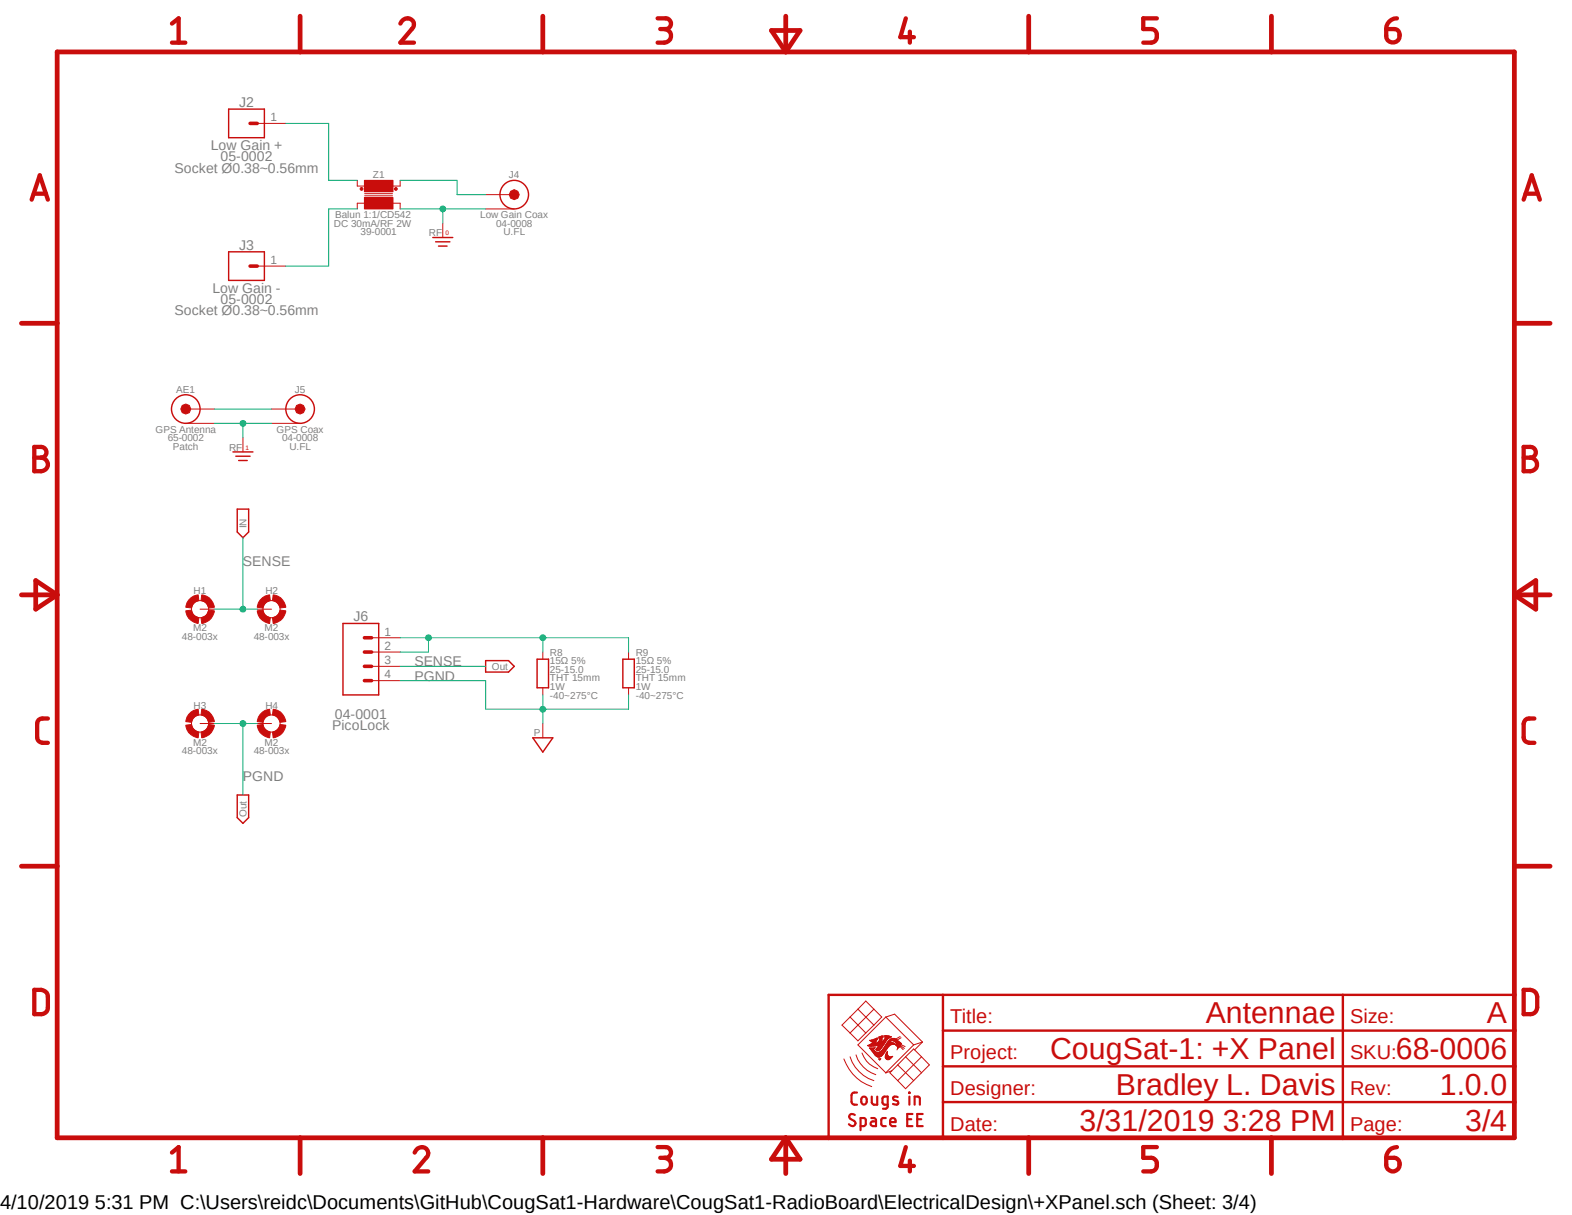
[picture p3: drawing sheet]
<svg xmlns="http://www.w3.org/2000/svg" width="279mm" height="216mm" viewBox="0 0 279 216" stroke-linecap="round" stroke-linejoin="round" font-family="sans-serif">
<path d="M3.4 .6l272.6 209.7M276 .6l-272.6 209.7" fill="none" stroke="#fff" stroke-width=".18"/>
<g fill="none" stroke="#c90d0c" stroke-width=".85">
<path d="M10.2 9.2h259v193h-259zM53.3 2.9v6.3M96.5 2.9v6.3M137.1 5.4h5.1l-2.5 3.8zM139.7 2.9v6.3M182.8 2.9v6.3M226 2.9v6.3M3.8 57.4h6.4M269.2 57.4h6.3M3.8 105.7h6.4M6.3 103.2l3.9 2.5-3.9 2.5zM269.2 105.7h6.3"/>
<path d="M269.2 105.7l3.8-2.5v5zM3.8 153.9h6.4M269.2 153.9h6.3M53.3 202.2v6.3M96.5 202.2v6.3M139.7 202.2v6.3M139.7 202.2l2.5 3.8h-5.1zM182.8 202.2v6.3M226 202.2v6.3"/>
</g>
<g fill="none" stroke="#c90d0c" stroke-width=".76">
<path d="M30.6 4.2l1.1-.9v4.3M30.6 7.6h2.3M71.2 4.2a1.19 1.19 0 0 1 1.5-.9 1.19 1.19 0 0 1 .7 1.6l-2.2 2.7h2.4M116.9 3.3h1.4a.95 .95 0 0 1 1 .9 .95 .95 0 0 1-1 1h-1M118.1 5.2a1.21 1.21 0 0 1 1.2 1.2 1.21 1.21 0 0 1-1.2 1.2h-1.2M161 3.3l-1 3.3h2.4M161.7 5.6v2M205.6 3.3h-2.4v1.9h1.4a1.23 1.23 0 0 1 1 1.2 1.23 1.23 0 0 1-1 1.2h-1.4M246.4 5.2h1.4a1.21 1.21 0 0 1 .9 1.4 1.21 1.21 0 0 1-1.3 .9 1.09 1.09 0 0 1-1-1.2zM248.3 3.3a1.88 1.88 0 0 0-1.9 1.9M5.6 35.5l1.5-4.3 1.4 4.3M6 34.4h2.2"/>
<path d="M270.8 35.5l1.4-4.3 1.5 4.3M271.1 34.4h2.2M6.1 79.4h1.2a.95 .95 0 0 1 1 1 .95 .95 0 0 1-1 .9 1.21 1.21 0 0 1 1.2 1.2 1.21 1.21 0 0 1-1.2 1.2h-1.2zM270.8 79.4h1.2a.95 .95 0 0 1 1 1 .95 .95 0 0 1-1 .9 1.21 1.21 0 0 1 1.2 1.2 1.21 1.21 0 0 1-1.2 1.2h-1.2zM6.1 81.3h1.2M270.8 81.3h1.2M8.5 127.7h-1a.87 .87 0 0 0-.9 .9v2.4a.97 .97 0 0 0 .9 1h1M272.7 127.7h-.9a.94 .94 0 0 0-1 .9v2.4a.97 .97 0 0 0 1 1h.9M6.1 175.9a2.22 2.22 0 0 1 2.2 .5l.2 .7v1.9a1.13 1.13 0 0 1-1.2 1.2h-1.2zM270.8 175.9a2.07 2.07 0 0 1 2.2 .5l.2 .7v1.9a1.21 1.21 0 0 1-1.2 1.2h-1.2zM30.6 204.8l1.1-1v4.4M30.6 208.2h2.3"/>
<path d="M73.7 204.8a1.2 1.2 0 0 1 1.4-1 1.2 1.2 0 0 1 1 1.4l-2.4 3h2.4M116.9 203.8h1.4a.95 .95 0 0 1 1 1 .95 .95 0 0 1-1 .9h-1M118.1 205.7a1.21 1.21 0 0 1 1.2 1.2 1.21 1.21 0 0 1-1.2 1.3h-1.2M161 203.8l-1 3.4h2.4M161.7 206.2v2M205.6 203.8h-2.4v1.9h1.4a1.23 1.23 0 0 1 1 1.2 1.23 1.23 0 0 1-1 1.3h-1.4M246.4 205.7h1.4a1.2 1.2 0 0 1 1 1.4 1.2 1.2 0 0 1-1.3 1 1.2 1.2 0 0 1-1.1-1.1zM248.3 203.8a1.88 1.88 0 0 0-1.9 1.9"/>
</g>
<path d="M167.6 176.8v25.4M238.7 176.8v25.4M269.2 176.8h-121.9v25.4M167.6 195.8h101.6M167.6 189.5h101.6M167.6 183.1h101.6" fill="none" stroke="#c90d0c" stroke-width=".42"/>
<g fill="none" stroke="#c90d0c" stroke-width=".18">
<path d="M45.7 21.9h5.1M86.3 34.6h5.1M86.3 37.1h5.1M45.7 47.3h5.1M152.5 179.3l1.4-1.4 2.8 2.8-1.4 1.5M152.5 179.3l-2.9 2.9 1.5 1.4M152.5 179.3l2.8 2.9M155.3 179.3l-4.2 4.3M150 188.2a7.9 7.9 0 0 0 4.9 4.9M151.1 187.8a6.6 6.6 0 0 0 4.2 4.2M151.1 183.6l1.4 1.4 1.4-1.4M151.1 180.7l2.8 2.9"/>
<path d="M152.1 187.5a5.5 5.5 0 0 0 3.6 3.5M153.2 187.1a4.4 4.4 0 0 0 2.8 2.8M154.3 185.8h1.6M154.3 185.8h1.3M154.5 185.7l-.3 .1 .7 .1 1.3-.3-.3 .6M154.5 185.7h2.6M154.6 186.3h.8M154.6 184.9h1.1M154.6 186.4h.7M154.7 185.6h2.4M154.7 186.4h.5M154.7 185h1"/>
<path d="M154.7 186.4l.2 .3M154.8 186.5h.5M154.8 185.5h2.4M154.9 186.6h.4M154.9 185.1h.8M154.9 184.8h.9M154.9 186.7h.5M154.9 185.4l-.4 .3M154.9 185.4h2.3M154.9 186.7l.5 .7M155 185.3h.6M155 186.8h.5"/>
<path d="M155.1 186.9h.5M155.1 185.2h.6M155.1 185.3h.6M155.2 187.1h2M155.2 184.7h.7M155.2 186.4l.1 .2M155.3 187.2h1.8M155.3 182.2l-1.4 1.4M155.3 186.6l.5 .4M155.4 187.3h1.6M155.4 187.4h1.5M155.4 187.4l.2 .2"/>
<path d="M155.5 186.2h.1M155.5 184.6h.4M155.5 187.5h1.3M155.5 186.2h-1l.2 .2M155.5 186.2l-.3 .2M155.6 187.6a.7 .7 0 0 0 .9 .1M155.6 187.6h1.2M155.7 187.7h1M155.7 186.5h.7M155.7 186.4h.8M155.7 184.5h.2M155.8 186.4h.7"/>
<path d="M155.8 187.7h.7M155.8 186.6h.5M155.8 185.3h1.5M155.9 186.3h.7M155.9 184.4h.1M155.9 184.4l-.3 1 .6-.3M155.9 184.4l-1.3 .5 .6 .3-.3 .2M155.9 186.2h.8M156 186.1h.8M156 185.3h1.4M156 186h.8M156.1 185.9h.8"/>
<path d="M156.1 185.2h1.3M156.1 185.8h.8M156.2 185.8h.8M156.2 185.1h1.2M156.2 184.3l.1 .3h.1l-.1 .3M156.2 185h.5M156.2 184.4h.6M156.2 184.3h.7M156.3 188.3h.1M156.3 187h.9M156.3 184.5h.5M156.3 184.9l-.1 .2"/>
<path d="M156.3 184.9h.4M156.3 184.8h.4M156.3 184.7h.5M156.4 188.2l.1-.1-.2 .2M156.4 184.6h.4M156.4 186.9l-1.2 .1M156.4 186.9h.9M156.4 184.2l-.2 .1M156.4 184.2h.5M156.5 188.2h-.3l.2 .2M156.5 186.8h.9M156.7 186.7h.7"/>
<path d="M156.7 184.1h.3l-.1 .3h-.7M156.7 184.1l-.3 .1M156.7 184.1h.2M156.7 187.7h-.2M156.7 184.9l.1 .2 .1-.1M156.8 184.4l-.1 .5M156.8 186.6h.7M156.8 186.5h.7M156.8 187.5l-.1 .2M156.9 186.4h.7M156.9 185h.6M157 186.4h.6"/>
<path d="M157 184.9h.6M157.1 185.7l-.5 .6a.57 .57 0 0 1-.9 .2l.2-.3M157.1 186.3h.6M157.1 186.3l-.7 .6M157.1 186.2h.7M157.1 184.8h.5M157.1 187.2l-.3 .3M157.2 184.7l-.3 .3M157.2 186.1h.6M157.2 184.7h.5M157.2 186h.7M157.3 185.9h.7"/>
<path d="M157.3 185.3l-.2 .4M157.3 184.6h.5M157.3 184.3h1M157.3 184.2h1M157.3 184.1h.8M157.3 184.5h.6M157.4 187.9h1.1M157.4 187.8h1.1M157.4 187.7h.6M157.4 187.7h.5M157.4 185.8h.7M157.4 188h1"/>
<path d="M157.4 187.6h.4M157.4 187.5h.4M157.4 184.4h.8M157.4 185.8h.8M157.4 184.4h.6M157.4 180.7l5 5M157.4 180.7l-4.9 5 5 5M157.4 180.7l1.6-.5 5 5M157.4 188.1h.9M157.4 187.4h.3M157.4 185.7h.9M157.5 187.3h.2"/>
<path d="M157.5 185.6h1.1M157.5 188.2h.7M157.5 187.2h.2M157.6 187.2h.1M157.6 185.5h1.4M157.6 187.1h.1M157.6 185.4h1.4M157.6 187h.1M157.6 185.3h1.2M157.7 188.3h.3M157.7 187.2v-.4l-.3 .8v.5M157.7 187.2l.1 .3"/>
<path d="M157.7 186.9h.1M157.7 185.3h.4M157.8 187.5l.3 .3 .6-.1-.7 .6h-.3l-.3-.2M157.8 185.2h.3M157.9 185.1h.3M157.9 185h.4M158 184.9h1.6M158.2 184.4l-.5 .3-.4 .6M158.2 184.4l.3-.2-1.2-.2v.3h.1l-.2 .4M158.2 184.7h1.1M158.3 185l-.3 .2 .7 .1 .5 .4M158.3 184.6h.9"/>
<path d="M158.3 184.6a1.08 1.08 0 0 1 1.4 .4l.5 .4M158.3 184.6a4.1 4.1 0 0 0-1.2 1.7M158.3 185a.79 .79 0 0 1 1.1 .7h-.1l.2 .3M158.5 187.7h.1M158.8 185h.8M159 185.1h.8M159 185.6l.2 .1M159.1 185.2h.8M159.2 185.7h.1M159.2 185.6a1.53 1.53 0 0 0-1.8 1l-.3 .6M159.2 185.3h.8M159.3 185.3h.8"/>
<path d="M159.3 185.8h.8M159.3 185.4h.9M159.3 185.5h.8M159.4 185.8h.6M159.4 185.7h.7M159.4 185.6h.7M159.5 185.9h.5M159.5 186.4l-.1 .2M159.5 186.1h.3M159.5 186h.4M159.5 186l.1 .2M159.6 189.2l-1.4 1.4 1.4 1.4"/>
<path d="M159.6 189.2l2.8 2.8M159.6 186.3h.1M159.6 186.2h.1M159.6 186.2l-.1 .2M159.9 185.9l.6 .6M160 184.2l-.8 .5M160 185.9l-.4 .3M160.1 185.8l.6 .5M160.1 185.8l-.1 .1M160.1 185.6l.8 .4M160.1 184.4l-.7 .4h-1.3M160.2 185.4l-.1 .4"/>
<path d="M161 187.8l2.8 2.8M161 187.8l1.4-1.4 1.4 1.4M161 187.8l-1.4 1.4M162.4 185.7l-5 4.9 1.1-.3M163.8 187.8l1.4 1.4-4.2 4.3-1.4-1.5M163.8 187.8l-4.2 4.2M164 185.2l-1.6 .5M164 185.2l-1.4 1.4"/>
</g>
<g fill="none" stroke="#c90d0c" stroke-width=".38">
<path d="M151.9 198.1a.6 .6 0 0 0-1 .3l.3 .4 .6 .4a.51 .51 0 0 1 .2 .7 .51 .51 0 0 1-.7 .2l-.4-.3M152.3 194.1l-.7 .1-.3 .4 .1 1.4 .4 .3h.5M153.2 195.1a.49 .49 0 0 1 .5-.2 .49 .49 0 0 1 .4 .4v.5a.49 .49 0 0 1-.5 .5 .49 .49 0 0 1-.5-.5zM154.9 198.7h.6l.2 .3v1.1h-.5a.42 .42 0 0 1-.5-.4 .42 .42 0 0 1 .5-.4h.5M154.9 194.9v1l.4 .4h.6v-1.4M157.4 198.7h-.6l-.2 .3 .1 .9 .3 .2h.4M157.8 196.3h-.6l-.3-.2-.1-.9 .2-.3h.8v1.7l-.4 .4h-.5M158.2 199.4h1a.51 .51 0 0 0-.4-.7 .51 .51 0 0 0-.6 .4l.1 .8 .3 .2h.6M159.6 194.9a.61 .61 0 0 0-.9 .2l.2 .4 .6 .2 .2 .3a.63 .63 0 0 1-1 .2M161.2 198.9h.8M161.6 194.1l.1 .1zM161.6 194.9v1.4"/>
<path d="M162.2 198h-1v2.1h1M162.6 196.3v-1.4h.6l.2 .1 .1 1.3M163 198.9h.7M164 198h-1v2.1h1M153 200.1h.5l.3-.2 .1-.9-.2-.3h-.7v2.1"/>
</g>
<g fill="none" stroke="#c90d0c" stroke-width=".25">
<path d="M40.6 19.4h6.4v5.1h-6.4zM40.6 44.7h6.4v5.1h-6.4z"/>
<circle cx="91.4" cy="34.6" r="2.54"/>
</g>
<path d="M44.4 21.9h1.3M44.4 47.3h1.3" fill="none" stroke="#c90d0c" stroke-width=".64"/>
<circle cx="91.4" cy="34.6" r=".89" fill="#c90d0c"/>
<circle cx="91.4" cy="34.6" r=".89" fill="none" stroke="#c90d0c" stroke-width=".18"/>
<path d="M64.8 35.1h5v2h-5z" fill-rule="evenodd" fill="#c90d0c"/>
<path d="M63.5 36.1h1.3M63.5 33.1h1.3M64.8 35.1h5v2h-5zM64.8 34.8h5M64.8 34.4h5M69.8 36.1h1.3M69.8 33.1h1.3" fill="none" stroke="#c90d0c" stroke-width=".18"/>
<path d="M64.8 32h5v2.1h-5z" fill-rule="evenodd" fill="#c90d0c"/>
<path d="M63.5 32v1.1M63.5 36.1v1M64.8 32h5v2.1h-5zM71.1 32v1.1M71.1 36.1v1" fill="none" stroke="#c90d0c" stroke-width=".18"/>
<circle cx="64.3" cy="33.6" r=".25" fill="#c90d0c"/>
<circle cx="64.3" cy="33.6" r=".25" fill="none" stroke="#c90d0c" stroke-width=".18"/>
<circle cx="70.4" cy="33.6" r=".25" fill="#c90d0c"/>
<g fill="none" stroke="#c90d0c" stroke-width=".18">
<path d="M78.7 39.7v2.5M48.3 72.7h5M48.3 75.2h5"/>
<circle cx="70.4" cy="33.6" r=".25"/>
</g>
<g fill="none" stroke="#c90d0c" stroke-width=".25">
<path d="M76.9 42.2h3.6M77.4 43h2.6M77.9 43.7h1.6"/>
<circle cx="53.3" cy="72.7" r="2.54"/>
</g>
<circle cx="53.3" cy="72.7" r=".88" fill="#c90d0c"/>
<g fill="none" stroke="#c90d0c" stroke-width=".18">
<path d="M33 72.7h5.1M33 75.2h5.1"/>
<circle cx="53.3" cy="72.7" r=".88"/>
</g>
<circle cx="33" cy="72.7" r="2.54" fill="none" stroke="#c90d0c" stroke-width=".25"/>
<circle cx="33" cy="72.7" r=".89" fill="#c90d0c"/>
<g fill="none" stroke="#c90d0c" stroke-width=".18">
<path d="M43.2 77.8v2.5"/>
<circle cx="33" cy="72.7" r=".89"/>
</g>
<path d="M41.4 80.3h3.6M41.9 81.1h2.5M42.4 81.8h1.5" fill="none" stroke="#c90d0c" stroke-width=".25"/>
<path d="M34 106.2l.4-.3 .8-.2 .1 1a1.47 1.47 0 0 0-1.3 1.3l-1-.1a2.35 2.35 0 0 1 1-1.7z" fill-rule="evenodd" fill="#c90d0c"/>
<path d="M34 106.2l.4-.3 .8-.2 .1 1a1.47 1.47 0 0 0-1.3 1.3l-1-.1a2.35 2.35 0 0 1 1-1.7z" fill="none" stroke="#c90d0c" stroke-width=".18"/>
<path d="M35.9 105.7a2.44 2.44 0 0 1 2.2 2.2l-1 .1a1.46 1.46 0 0 0-1.4-1.3z" fill-rule="evenodd" fill="#c90d0c"/>
<path d="M35.9 105.7a2.44 2.44 0 0 1 2.2 2.2l-1 .1a1.46 1.46 0 0 0-1.4-1.3z" fill="none" stroke="#c90d0c" stroke-width=".18"/>
<path d="M35.7 109.8a1.46 1.46 0 0 0 1.4-1.4l1 .1a2.55 2.55 0 0 1-2.2 2.3z" fill-rule="evenodd" fill="#c90d0c"/>
<path d="M35.7 109.8a1.46 1.46 0 0 0 1.4-1.4l1 .1a2.55 2.55 0 0 1-2.2 2.3z" fill="none" stroke="#c90d0c" stroke-width=".18"/>
<path d="M33 108.5l1-.1a1.46 1.46 0 0 0 1.3 1.4l-.1 1a2.57 2.57 0 0 1-2.2-2.3z" fill-rule="evenodd" fill="#c90d0c"/>
<g fill="none" stroke="#c90d0c" stroke-width=".18">
<path d="M33 108.5l1-.1a1.46 1.46 0 0 0 1.3 1.4l-.1 1a2.57 2.57 0 0 1-2.2-2.3zM35.6 108.2h2.5"/>
<circle cx="35.6" cy="108.2" r="1.53"/>
</g>
<path d="M48.6 105.7a2.44 2.44 0 0 1 2.2 2.2l-1 .1a1.57 1.57 0 0 0-1.4-1.3z" fill-rule="evenodd" fill="#c90d0c"/>
<path d="M48.6 105.7a2.44 2.44 0 0 1 2.2 2.2l-1 .1a1.57 1.57 0 0 0-1.4-1.3z" fill="none" stroke="#c90d0c" stroke-width=".18"/>
<path d="M46.7 106.2l.4-.3 .8-.2 .1 1a1.47 1.47 0 0 0-1.3 1.3l-1-.1a2.35 2.35 0 0 1 1-1.7z" fill-rule="evenodd" fill="#c90d0c"/>
<path d="M46.7 106.2l.4-.3 .8-.2 .1 1a1.47 1.47 0 0 0-1.3 1.3l-1-.1a2.35 2.35 0 0 1 1-1.7z" fill="none" stroke="#c90d0c" stroke-width=".18"/>
<path d="M45.7 108.5l1-.1a1.46 1.46 0 0 0 1.3 1.4l-.1 1a2.57 2.57 0 0 1-2.2-2.3z" fill-rule="evenodd" fill="#c90d0c"/>
<path d="M45.7 108.5l1-.1a1.46 1.46 0 0 0 1.3 1.4l-.1 1a2.57 2.57 0 0 1-2.2-2.3z" fill="none" stroke="#c90d0c" stroke-width=".18"/>
<path d="M48.4 109.8a1.56 1.56 0 0 0 1.4-1.4l1 .1a2.55 2.55 0 0 1-2.2 2.3z" fill-rule="evenodd" fill="#c90d0c"/>
<g fill="none" stroke="#c90d0c" stroke-width=".18">
<path d="M45.7 108.2h2.6M48.4 109.8a1.56 1.56 0 0 0 1.4-1.4l1 .1a2.55 2.55 0 0 1-2.2 2.3z"/>
<circle cx="48.3" cy="108.2" r="1.53"/>
</g>
<path d="M34 126.5l.4-.3 .8-.2 .1 1a1.47 1.47 0 0 0-1.3 1.4l-1-.2a2.35 2.35 0 0 1 1-1.7z" fill-rule="evenodd" fill="#c90d0c"/>
<path d="M34 126.5l.4-.3 .8-.2 .1 1a1.47 1.47 0 0 0-1.3 1.4l-1-.2a2.35 2.35 0 0 1 1-1.7z" fill="none" stroke="#c90d0c" stroke-width=".18"/>
<path d="M35.9 126a2.44 2.44 0 0 1 2.2 2.2l-1 .2a1.46 1.46 0 0 0-1.4-1.4z" fill-rule="evenodd" fill="#c90d0c"/>
<path d="M35.9 126a2.44 2.44 0 0 1 2.2 2.2l-1 .2a1.46 1.46 0 0 0-1.4-1.4z" fill="none" stroke="#c90d0c" stroke-width=".18"/>
<path d="M37.1 128.7l1 .2a2.55 2.55 0 0 1-2.2 2.2l-.2-1a1.56 1.56 0 0 0 1.4-1.4z" fill-rule="evenodd" fill="#c90d0c"/>
<path d="M37.1 128.7l1 .2a2.55 2.55 0 0 1-2.2 2.2l-.2-1a1.56 1.56 0 0 0 1.4-1.4z" fill="none" stroke="#c90d0c" stroke-width=".18"/>
<path d="M33 128.9l1-.2a1.57 1.57 0 0 0 1.3 1.4l-.1 1a2.57 2.57 0 0 1-2.2-2.2z" fill-rule="evenodd" fill="#c90d0c"/>
<g fill="none" stroke="#c90d0c" stroke-width=".18">
<path d="M33 128.9l1-.2a1.57 1.57 0 0 0 1.3 1.4l-.1 1a2.57 2.57 0 0 1-2.2-2.2zM35.6 128.6h2.5"/>
<circle cx="35.6" cy="128.6" r="1.53"/>
</g>
<path d="M48.6 126a2.44 2.44 0 0 1 2.2 2.2l-1 .2a1.57 1.57 0 0 0-1.4-1.4z" fill-rule="evenodd" fill="#c90d0c"/>
<path d="M48.6 126a2.44 2.44 0 0 1 2.2 2.2l-1 .2a1.57 1.57 0 0 0-1.4-1.4z" fill="none" stroke="#c90d0c" stroke-width=".18"/>
<path d="M46.7 126.5l.4-.3 .8-.2 .1 1a1.47 1.47 0 0 0-1.3 1.4l-1-.2a2.35 2.35 0 0 1 1-1.7z" fill-rule="evenodd" fill="#c90d0c"/>
<path d="M46.7 126.5l.4-.3 .8-.2 .1 1a1.47 1.47 0 0 0-1.3 1.4l-1-.2a2.35 2.35 0 0 1 1-1.7z" fill="none" stroke="#c90d0c" stroke-width=".18"/>
<path d="M45.7 128.9l1-.2a1.57 1.57 0 0 0 1.3 1.4l-.1 1a2.57 2.57 0 0 1-2.2-2.2z" fill-rule="evenodd" fill="#c90d0c"/>
<path d="M45.7 128.9l1-.2a1.57 1.57 0 0 0 1.3 1.4l-.1 1a2.57 2.57 0 0 1-2.2-2.2z" fill="none" stroke="#c90d0c" stroke-width=".18"/>
<path d="M48.4 130.1a1.68 1.68 0 0 0 1.4-1.4l1 .2a2.55 2.55 0 0 1-2.2 2.2z" fill-rule="evenodd" fill="#c90d0c"/>
<g fill="none" stroke="#c90d0c" stroke-width=".18">
<path d="M66 118.4h5.1M66 115.9h5.1M66 113.3h5.1M96.5 115.9v1.2M111.7 115.9v1.2M45.7 128.6h2.6M48.4 130.1a1.68 1.68 0 0 0 1.4-1.4l1 .2a2.55 2.55 0 0 1-2.2 2.2zM66 120.9h5.1M96.5 122.2v1.3M96.5 128.6v2.5M111.7 122.2v1.3"/>
<circle cx="48.3" cy="128.6" r="1.53"/>
</g>
<path d="M42.2 90.5h2v4l-1 1-1-1zM61 110.8h6.3v12.7h-6.3zM86.3 117.4h4.1l1 1-1 1h-4.1zM95.5 117.1h2v5.1h-2zM110.7 117.1h2v5.1h-2zM94.7 131.1h3.6l-1.8 2.5zM42.2 141.3h2v4l-1 1-1-1z" fill="none" stroke="#c90d0c" stroke-width=".25"/>
<path d="M64.8 115.9h1.2M64.8 118.4h1.2M64.8 113.3h1.2M64.8 120.9h1.2" fill="none" stroke="#c90d0c" stroke-width=".64"/>
<path d="M50.8 21.9h7.6v10.1h5.1M63.5 37.1h-5.1v10.2h-7.6M71.1 32h10.1v2.6h5.1M71.1 37.1h15.2M78.7 37.1v2.6" fill="none" stroke="#0dab76" stroke-width=".18"/>
<circle cx="78.7" cy="37.1" r=".51" fill="#0dab76"/>
<g fill="none" stroke="#0dab76" stroke-width=".18">
<path d="M38.1 75.2h10.2M43.2 75.2v2.6"/>
<circle cx="78.7" cy="37.1" r=".51"/>
</g>
<circle cx="43.2" cy="75.2" r=".51" fill="#0dab76"/>
<g fill="none" stroke="#0dab76" stroke-width=".18">
<path d="M38.1 72.7h10.2M71.1 113.3h40.6M96.5 113.3v2.6"/>
<circle cx="43.2" cy="75.2" r=".51"/>
</g>
<circle cx="96.5" cy="113.3" r=".51" fill="#0dab76"/>
<g fill="none" stroke="#0dab76" stroke-width=".18">
<path d="M76.2 113.3v2.6h-5.1M111.7 113.3v2.6"/>
<circle cx="96.5" cy="113.3" r=".51"/>
</g>
<circle cx="76.2" cy="113.3" r=".51" fill="#0dab76"/>
<g fill="none" stroke="#0dab76" stroke-width=".18">
<path d="M96.5 123.5v5.1M111.7 123.5v2.5h-15.2"/>
<circle cx="76.2" cy="113.3" r=".51"/>
</g>
<circle cx="96.5" cy="126" r=".51" fill="#0dab76"/>
<g fill="none" stroke="#0dab76" stroke-width=".18">
<path d="M38.1 128.6h7.6M43.2 128.6v12.7M71.1 120.9h15.2v5.1h10.2"/>
<circle cx="96.5" cy="126" r=".51"/>
</g>
<circle cx="43.2" cy="128.6" r=".51" fill="#0dab76"/>
<g fill="none" stroke="#0dab76" stroke-width=".18">
<path d="M43.2 95.5v12.7M38.1 108.2h7.6M71.1 118.4h15.2"/>
<circle cx="43.2" cy="128.6" r=".51"/>
</g>
<circle cx="43.2" cy="108.2" r=".51" fill="#0dab76"/>
<circle cx="43.2" cy="108.2" r=".51" fill="none" stroke="#0dab76" stroke-width=".18"/>
<g font-size="5.4" fill="#c90d0c">
<text x="214.3" y="181.9">Antennae</text>
<text x="264.3" y="181.9">A</text>
<text x="186.6" y="188.2">CougSat-1: +X Panel</text>
<text x="248.1" y="188.2">68-0006</text>
<text x="198.3" y="194.6">Bradley L. Davis</text>
<text x="255.9" y="194.6">1.0.0</text>
<text x="191.9" y="200.9">3/31/2019 3:28 PM</text>
<text x="260.4" y="200.9">3/4</text>
</g>
<g font-size="3.6" fill="#c90d0c">
<text x="168.9" y="181.9">Title:</text>
<text x="239.9" y="181.9">Size:</text>
<text x="168.9" y="188.2">Project:</text>
<text x="240" y="188.2">SKU:</text>
<text x="168.9" y="194.6">Designer:</text>
<text x="239.9" y="194.6">Rev:</text>
<text x="168.9" y="200.9">Date:</text>
<text x="239.9" y="200.9">Page:</text>
</g>
<text font-size="3.6" x="0" y="214.9">4/10/2019 5:31 PM C:\Users\reidc\Documents\GitHub\CougSat1-Hardware\CougSat1-RadioBoard\ElectricalDesign\+XPanel.sch (Sheet: 3/4)</text>
<g font-size="2.5" fill="#808080">
<text x="42.5" y="19">J2</text>
<text x="37.5" y="26.6">Low Gain +</text>
<text x="39.2" y="28.7">05-0002</text>
<text x="31" y="30.7">Socket Ø0.38~0.56mm</text>
<text x="42.5" y="44.4">J3</text>
<text x="37.8" y="52">Low Gain -</text>
<text x="31" y="56.1">Socket Ø0.38~0.56mm</text>
<text x="39.2" y="54">05-0002</text>
<text x="43.2" y="100.6">SENSE</text>
<text x="62.8" y="110.4">J6</text>
<text x="73.7" y="118.4">SENSE</text>
<text x="73.7" y="120.9">PGND</text>
<text x="59.1" y="129.7">PicoLock</text>
<text x="59.5" y="127.7">04-0001</text>
<text x="43.2" y="138.7">PGND</text>
</g>
<g font-size="2.1" fill="#808080">
<text x="48" y="21.5">1</text>
<text x="48" y="46.9">1</text>
<text x="68.4" y="112.9">1</text>
<text x="68.4" y="118">3</text>
<text x="68.4" y="115.5">2</text>
<text x="68.4" y="120.6">4</text>
</g>
<g font-size="1.8" fill="#808080">
<text x="66.3" y="31.7">Z1</text>
<text x="90.5" y="31.7">J4</text>
<text x="59.4" y="40.3">DC 30mA RF 2W</text>
<text x="59.6" y="38.8">Balun 1:1/CD542</text>
<text x="64.1" y="41.8">39-0001</text>
<text x="67.1" y="40.3">/</text>
<text x="76.2" y="42">RF</text>
<text x="85.3" y="38.8">Low Gain Coax</text>
<text x="88.2" y="40.3">04-0008</text>
<text x="89.5" y="41.8">U.FL</text>
<text x="31.3" y="69.8">AE1</text>
<text x="52.4" y="69.8">J5</text>
<text x="27.6" y="76.9">GPS Antenna</text>
<text x="49.1" y="76.9">GPS Coax</text>
<text x="29.8" y="78.4">65-0002</text>
<text x="30.7" y="79.9">Patch</text>
<text x="40.7" y="80.1">RF</text>
<text x="50.1" y="78.4">04-0008</text>
<text x="51.4" y="79.9">U.FL</text>
<text x="43.8" y="93.9" transform="rotate(-90 43.8 93.9)">IN</text>
<text x="34.4" y="105.6">H1</text>
<text x="47.2" y="105.6">H2</text>
<text x="32.3" y="113.7">48-003x</text>
<text x="34.3" y="112.2">M2</text>
<text x="45.1" y="113.7">48-003x</text>
<text x="47" y="112.2">M2</text>
<text x="87.4" y="119">Out</text>
<text x="97.7" y="119.6">25-15.0</text>
<text x="97.7" y="118">15Ω 5%</text>
<text x="97.7" y="116.5">R8</text>
<text x="113" y="118">15Ω 5%</text>
<text x="113" y="116.5">R9</text>
<text x="113" y="119.6">25-15.0</text>
<text x="34.4" y="125.9">H3</text>
<text x="47.2" y="125.9">H4</text>
<text x="97.7" y="121.1">THT 15mm</text>
<text x="97.7" y="122.6">1W</text>
<text x="97.7" y="124.1">-40~275°C</text>
<text x="113" y="121.1">THT 15mm</text>
<text x="113" y="122.6">1W</text>
<text x="113" y="124.1">-40~275°C</text>
<text x="94.9" y="130.9">P</text>
<text x="32.3" y="134">48-003x</text>
<text x="34.3" y="132.5">M2</text>
<text x="45.1" y="134">48-003x</text>
<text x="47" y="132.5">M2</text>
<text x="43.8" y="145.2" transform="rotate(-90 43.8 145.2)">Out</text>
</g>
<g font-size="1.1" fill="#c90d0c">
<text x="79.2" y="41.8">0</text>
<text x="43.6" y="79.9">1</text>
</g>
</svg>
